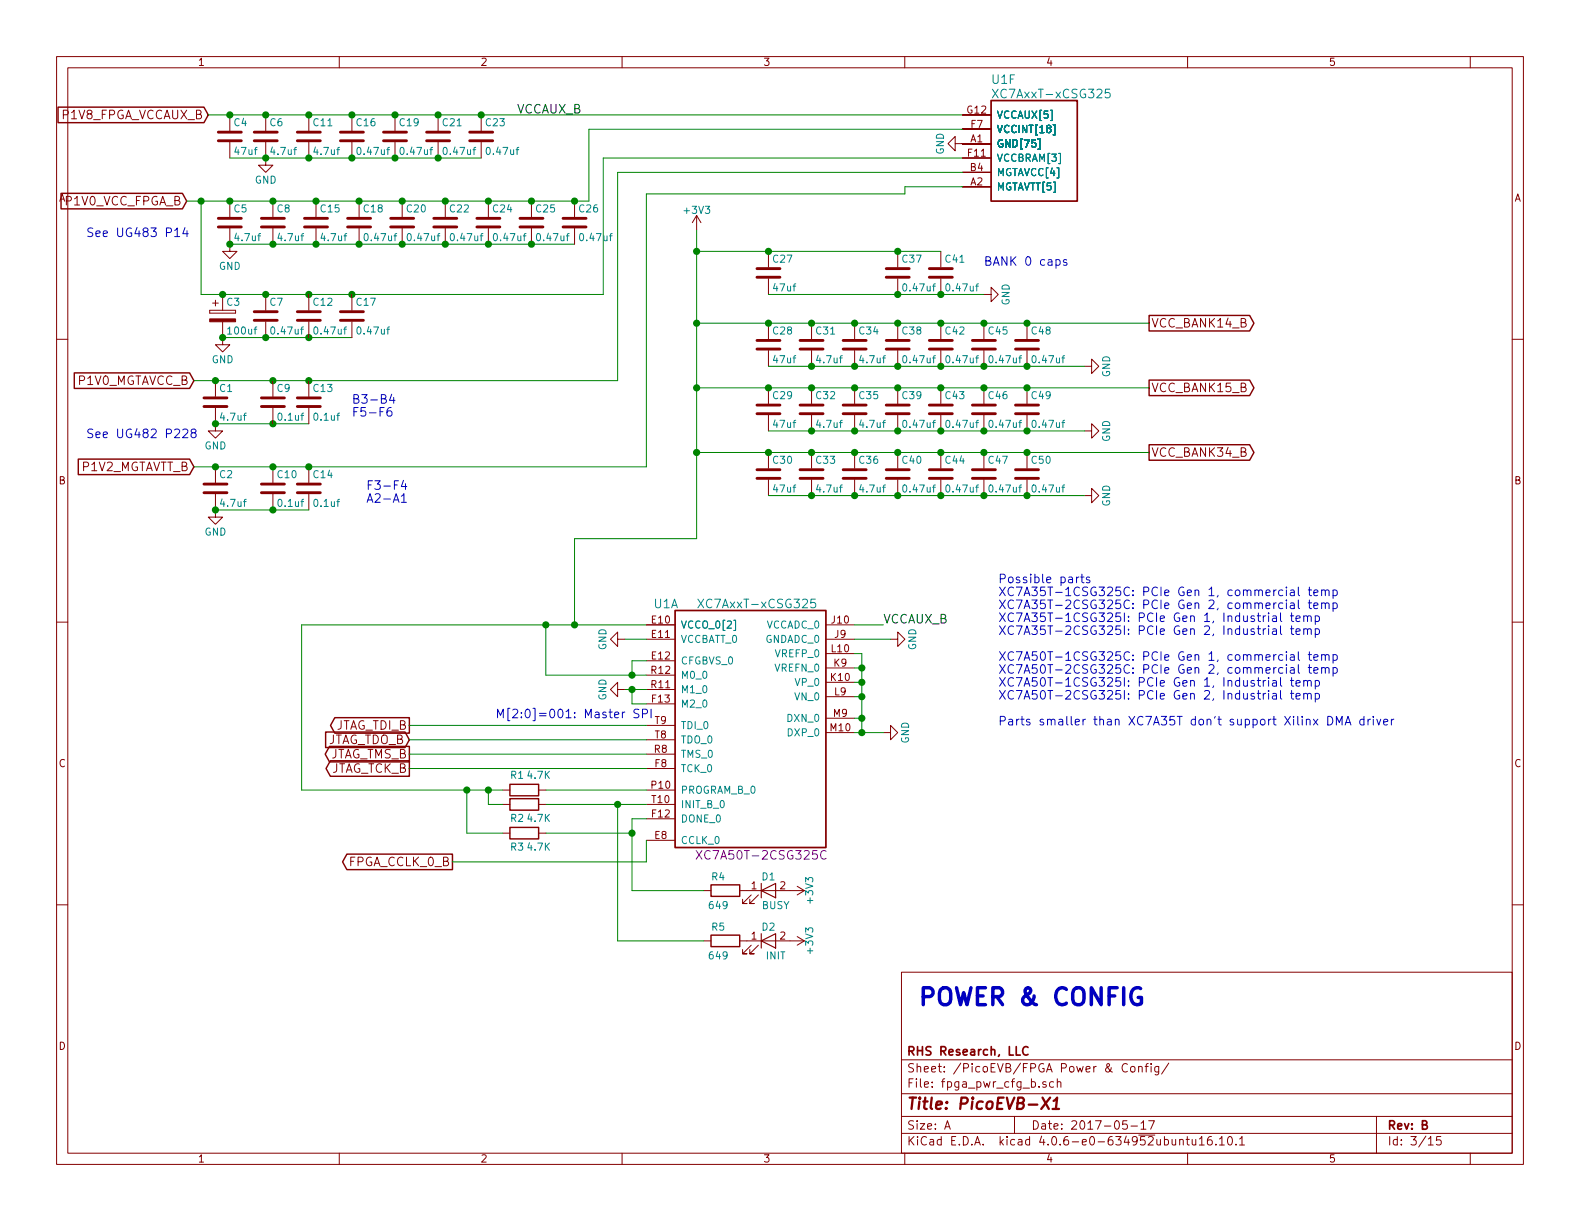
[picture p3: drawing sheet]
<svg xmlns="http://www.w3.org/2000/svg" width="279mm" height="216mm" viewBox="0 0 279 216" stroke-linecap="round" stroke-linejoin="round" font-family="sans-serif">
<g fill="none" stroke="#840000" stroke-width=".18">
<path d="M10 10h259.4v195.9h-259.4zM12 12h255.4v191.9h-255.4zM60 10v2M110 10v2M160 10v2M210 10v2M260 10v2M40.6 20.3v2.8M40.6 25.1v2.8M40.6 35.6v2.8M47 25.1v4.1h1.3l-1.3 1.3-1.3-1.3h1.3M47 20.3v2.8"/>
<path d="M48.3 35.6v2.8M54.6 20.3v2.8M54.6 25.1v2.8M55.9 35.6v2.8M62.2 20.3v2.8M62.2 25.1v2.8M63.5 35.6v2.8M69.8 20.3v2.8M69.8 25.1v2.8M71.1 35.6v2.8M77.5 20.3v2.8M77.5 25.1v2.8"/>
<path d="M78.7 35.6v2.8M85.1 20.3v2.8M85.1 25.1v2.8M86.4 35.6v2.8M94 35.6v2.8M101.6 35.6v2.8M123.2 38.1l-.8 1.3M123.2 38.1v2.5M123.2 38.1l.8 1.3M168.9 25.4v-1.3l-1.3 1.3 1.3 1.3v-1.3h6.4M170.2 33h5.1M170.2 30.5h5.1"/>
<path d="M170.2 22.9h5.1M170.2 27.9h5.1M170.2 20.3h5.1M10 60h2M37.1 54.9v.5zM37.1 55.4h4.6zM37.1 54.9h4.6zM37.6 53.6h1M38.1 53.1v1M39.4 56.9v4.1h1.2l-1.2 1.2-1.3-1.2h1.3M39.4 52.1v2.8M40.6 40.4v4.1h1.3l-1.3 1.2-1.2-1.2h1.2"/>
<path d="M41.7 54.9v.5zM47 52.1v2.8M47 56.9v2.8M48.3 40.4v2.8M54.6 52.1v2.8M54.6 56.9v2.8M55.9 40.4v2.8M62.2 52.1v2.8M62.2 56.9v2.8M63.5 40.4v2.8M71.1 40.4v2.8M78.7 40.4v2.8"/>
<path d="M86.4 40.4v2.8M94 40.4v2.8M101.6 40.4v2.8M135.9 44.5v2.7M135.9 49.3v2.8M135.9 57.2v2.7M143.5 57.2v2.7M151.1 57.2v2.7M158.7 44.5v2.7M158.7 49.3v2.8M158.7 57.2v2.7M166.4 44.5v2.7"/>
<path d="M166.4 49.3v2.8M166.4 57.2v2.7M174 52.1h1.3v-1.3l1.2 1.3-1.2 1.2v-1.2M174 57.2v2.7M181.6 57.2v2.7M267.4 60h2M38.1 72.1v4.1h1.3l-1.3 1.3-1.3-1.3h1.3M38.1 67.3v2.8M48.3 67.3v2.8M48.3 72.1v2.8M54.6 67.3v2.8M54.6 72.1v2.8"/>
<path d="M135.9 62v2.8M135.9 68.6v2.8M135.9 73.4v2.8M143.5 62v2.8M143.5 68.6v2.8M143.5 73.4v2.8M151.1 62v2.8M151.1 68.6v2.8M151.1 73.4v2.8M158.7 62v2.8M158.7 68.6v2.8M158.7 73.4v2.8"/>
<path d="M166.4 62v2.8M166.4 68.6v2.8M166.4 73.4v2.8M174 62v2.8M174 68.6v2.8M174 73.4v2.8M181.6 62v2.8M181.6 68.6v2.8M181.6 73.4v2.8M191.8 64.8h1.2v-1.3l1.3 1.3-1.3 1.2v-1.2M191.8 76.2h1.2v-1.3l1.3 1.3-1.3 1.3v-1.3M38.1 87.4v4h1.3l-1.3 1.3-1.3-1.3h1.3"/>
<path d="M38.1 82.6v2.7M48.3 82.6v2.7M48.3 87.4v2.8M54.6 82.6v2.7M54.6 87.4v2.8M135.9 80v2.8M135.9 84.8v2.8M143.5 80v2.8M143.5 84.8v2.8M151.1 80v2.8M151.1 84.8v2.8M158.7 80v2.8"/>
<path d="M158.7 84.8v2.8M166.4 80v2.8M166.4 84.8v2.8M174 80v2.8M174 84.8v2.8M181.6 80v2.8M181.6 84.8v2.8M191.8 87.6h1.2v-1.2l1.3 1.2-1.3 1.3v-1.3M10 110h2M109.2 113v-1.2l-1.3 1.2 1.3 1.3v-1.3h1.3M114.3 113h5.1M114.3 110.5h5.1"/>
<path d="M114.3 116.8h5.1M114.3 119.4h5.1M146 113h5.1M146 118.1h5.1M146 110.5h5.1M146 115.6h5.1M157.5 113h1.2v-1.2l1.3 1.2-1.3 1.3v-1.3M267.4 110h2M88.9 139.7h1.3M95.2 139.7h1.3M109.2 121.9v-1.2l-1.3 1.2 1.3 1.3v-1.3h1.3M114.3 135.9h5.1"/>
<path d="M114.3 133.4h5.1M114.3 130.8h5.1M114.3 128.3h5.1M114.3 139.7h5.1M114.3 121.9h5.1M114.3 124.5h5.1M146 123.2h5.1M146 127h5.1M146 120.7h5.1M146 129.5h5.1M156.2 129.5h1.3v-1.2l1.2 1.2-1.2 1.3v-1.3M10 160h2"/>
<path d="M88.9 142.2h1.3M88.9 147.3h1.3M95.2 142.2h1.3M95.2 147.3h1.3M114.3 148.6h5.1M114.3 142.2h5.1M114.3 144.8h5.1M124.5 157.5h1.2M130.8 157.5h11.4M132.8 158.2l-1.5 1.6h.8h-.8v-.8M134.1 158.2l-1.5 1.6h.7h-.7v-.8M141 156.7l1.2 .8"/>
<path d="M142.2 157.5l-1.2 .7M267.4 160h2M124.5 166.4h1.2M130.8 166.4h11.4M132.8 167.1l-1.5 1.6h.8h-.8v-.8M134.1 167.1l-1.5 1.6h.7h-.7v-.8M141 165.6l1.2 .8M142.2 166.4l-1.2 .7M159.4 171.9h108v32h-108zM159.4 197.4h108M159.4 193.4h108M159.4 187.4h108"/>
<path d="M167.1 199.7l.4-1.5 .5 1.5M167.2 199.2h.7M179.4 197.4v3M185 191.3a.37 .37 0 0 0-.6 .2l.1 .2 .5 .1v.2l-.2 .3-.4-.1M186.3 191.3h-.4l-.3 .2 .1 .6 .2 .2 .4-.1M187 191.4l.2-.1h.4v1M187 190.8v1.5M199.3 198.2h-.7l-.1 .7 .2-.1h.5l.2 .2-.1 .5-.2 .2-.6-.2M199.4 188.2a.7 .7 0 0 0-.9 .2 .7 .7 0 0 0 .1 1 .55 .55 0 0 0 .8 0M200 188.7l.2-.1 .4 .1 .1 .6-.1 .2-.4 .1-.2-.2zM200 199.1h1.1M201.3 188.7l.2-.1h.4l.1 1"/>
<path d="M201.3 188.6v1M201.8 198.6l.4-.4v1.5M201.8 199.7h.8M202.5 188.6h.5M203 188.1l-.3 .2v1.3M203.1 198.2h1l-.6 1.5M203.6 188.1v.1M203.6 188.6v1M204.9 188.6v1.3l-.3 .2-.3-.1M204.9 188.6h-.4l-.3 .2 .1 .6 .2 .2 .4-.1M206.7 188l-1.3 1.9M243.4 197.4v6.5"/>
<path d="M60 203.9v2M110 203.9v2M159.4 200.4h108M160 203.9v2M208.6 201.6l.2-.1h.4v1M208.6 201.5v1M209.8 201.5h.5M210 201v1.3l.3 .2M210 203.9v2M210.8 201.5l.1 .9 .4 .1 .2-.2M211.5 201.5v1M212.1 201.4l.4-.4v1.5"/>
<path d="M212.1 202.5h.9M214.2 201a.59 .59 0 0 0-.7 .6l.1 .7 .2 .2 .5-.2 .1-.5-.2-.2-.4-.1-.3 .3M215 202.3v.2M215.6 201.4l.5-.4v1.5M215.6 202.5h.9M217.2 201.1l.2-.1a.81 .81 0 0 1 .6 .6 .81 .81 0 0 1-.3 .8l-.1 .1a.79 .79 0 0 1-.4-1.4zM218.6 202.3v.2M219.2 201.4l.4-.4v1.5M219.2 202.5h.9M252.6 201.4l.4-.4v1.5M252.6 202.5h.8M254.8 201h-.7l-.1 .7 .2-.2 .5 .1 .2 .2-.1 .5-.2 .2-.6-.2"/>
<path d="M260 203.9v2"/>
</g>
<path d="M184.4 194.1l1.1 2M185.7 194.1l-1.6 2M186.1 196.1h1.2M186.3 194.7l.6-.6-.2 2" fill="none" stroke="#840000" stroke-width=".41"/>
<path d="M175.3 17.8h15.2v17.8h-15.2zM119.4 108h26.6v41.9h-26.6zM181.8 185.2a.7 .7 0 0 0-.9 .2 .7 .7 0 0 0 .1 1 .55 .55 0 0 0 .8 0" fill="none" stroke="#840000" stroke-width=".3"/>
<path d="M175.5 15.8l1 1.5M176.5 15.8l-1 1.5M196.2 15.8h-.7l-.1 .7 .3-.1h.5l.1 .2v.4l-.3 .3h-.3l-.3-.2M183.6 24.6h.3v1.8h-.3M186.3 22h.3v1.9h-.3M123.4 105.9l1 1.6M124.4 105.9l-1 1.6M129.8 109.7h.3v1.8h-.3M144.2 105.9h-.8v.8l.2-.2 .5 .1 .1 .2v.4l-.3 .3h-.3l-.2-.2" fill="none" stroke="#008484" stroke-width=".18"/>
<g fill="none" stroke="#840000" stroke-width=".25">
<path d="M10.3 18.9h25.8l.7 1.4-.7 1.4h-25.8zM10.8 34.2h21.5l.7 1.4-.7 1.3h-21.5zM203.2 55.8h17.8l.7 1.4-.7 1.3h-17.8zM13.1 65.9h20.4l.8 1.4-.8 1.4h-20.4zM203.2 78.6h17.8l.7 1.4-.7 1.4h-17.8zM203.2 67.2h17.8l.7 1.4-.7 1.4h-17.8zM13.8 81.2h19.7l.8 1.4-.8 1.3h-19.7zM57.6 129.4h14l.8 1.4-.8 1.4h-14zM58.3 132h14.1v2.7h-14.1l-.8-1.3zM58.4 134.5h14v2.8h-14l-.7-1.4zM59.2 126.9h13.2v2.7h-13.2l-.8-1.3zM90.2 138.7h5v2h-5z"/>
<path d="M61.3 151h18.7v2.8h-18.7l-.7-1.4zM90.2 141.2h5v2.1h-5zM90.2 146.3h5v2h-5zM125.7 156.5h5.1v2h-5.1zM125.7 165.4h5.1v2h-5.1z"/>
</g>
<g fill="none" stroke="#840000" stroke-width=".51">
<path d="M38.6 24.9h4.1M38.6 23.4h4.1M38.6 38.6h4.1M45 24.9h4M45 23.4h4M46.2 38.6h4.1M52.6 24.9h4M52.6 23.4h4M53.8 38.6h4.1M60.2 24.9h4.1M60.2 23.4h4.1M61.5 38.6h4"/>
<path d="M67.8 24.9h4.1M67.8 23.4h4.1M69.1 38.6h4.1M75.4 24.9h4.1M75.4 23.4h4.1M76.7 38.6h4.1M83.1 24.9h4M83.1 23.4h4M84.3 38.6h4.1M91.9 38.6h4.1M99.6 38.6h4M38.6 40.1h4.1"/>
<path d="M45 56.6h4M45 55.1h4M46.2 40.1h4.1M52.6 56.6h4M52.6 55.1h4M53.8 40.1h4.1M60.2 56.6h4.1M60.2 55.1h4.1M61.5 40.1h4M69.1 40.1h4.1M76.7 40.1h4.1M84.3 40.1h4.1"/>
<path d="M91.9 40.1h4.1M99.6 40.1h4M133.9 49h4M133.9 47.5h4M156.7 49h4.1M156.7 47.5h4.1M164.3 49h4.1M164.3 47.5h4.1M36.1 71.9h4M36.1 70.4h4M46.2 71.9h4.1M46.2 70.4h4.1"/>
<path d="M52.6 71.9h4M52.6 70.4h4M133.9 61.7h4M133.9 60.2h4M133.9 73.2h4M133.9 71.6h4M141.5 61.7h4M141.5 60.2h4M141.5 73.2h4M141.5 71.6h4M149.1 61.7h4.1M149.1 60.2h4.1"/>
<path d="M149.1 73.2h4.1M149.1 71.6h4.1M156.7 61.7h4.1M156.7 60.2h4.1M156.7 73.2h4.1M156.7 71.6h4.1M164.3 61.7h4.1M164.3 60.2h4.1M164.3 73.2h4.1M164.3 71.6h4.1M172 61.7h4M172 60.2h4"/>
<path d="M172 73.2h4M172 71.6h4M179.6 61.7h4M179.6 60.2h4M179.6 73.2h4M179.6 71.6h4M36.1 87.1h4M36.1 85.6h4M46.2 87.1h4.1M46.2 85.6h4.1M52.6 87.1h4M52.6 85.6h4"/>
<path d="M133.9 84.6h4M133.9 83.1h4M141.5 84.6h4M141.5 83.1h4M149.1 84.6h4.1M149.1 83.1h4.1M156.7 84.6h4.1M156.7 83.1h4.1M164.3 84.6h4.1M164.3 83.1h4.1M172 84.6h4M172 83.1h4"/>
<path d="M179.6 84.6h4M179.6 83.1h4"/>
</g>
<g fill="none" stroke="#0000c2" stroke-width=".18">
<path d="M30.9 41.8h.9M32.7 40.2l-.4 1.1h1M33.1 40.8v1M186.7 46a.48 .48 0 0 1 .7 .1v.7a.48 .48 0 0 1-.7 0M188.6 46l-.3-.1-.3 .2 .1 .2 .5 .2v.3h-.6M32.3 76l.3-.1h.3l.2 .1 .1 .3-.1 .2-.8 .9h.9M34.1 76.5l-.3-.3 .1-.2a.48 .48 0 0 1 .7 0l.1 .2-.2 .3-.6 .2v.5a.48 .48 0 0 0 .8-.1v-.3l-.3-.3M69.2 72.1a.62 .62 0 0 0-.8 .6l.1 .7a.48 .48 0 0 0 .8-.1l-.1-.5a.48 .48 0 0 0-.8 .1M69.3 69.7l-.4 1.1h.9M69.6 70.3v1M71 87.7l.4-.4v1.5M71 88.8h.9"/>
<path d="M71.3 84.9l-.3 1.1h.9M71.7 85.5v1M190.8 102l-.3 .1-.1 .2M191.1 102h.6M191.3 101.5v1.3l.4 .2M192.7 102.1l-.4-.1-.2 .3 .1 .2 .5 .1v.4h-.6M224.3 110.7v.1M225.1 109h.6v.9M225.1 111.3h.6v.9M225.7 109.2l-.5 .1a.3 .3 0 0 0-.2 .3 .3 .3 0 0 0 .2 .3l.5-.1M225.7 111.5l-.5 .1a.3 .3 0 0 0-.2 .3 .3 .3 0 0 0 .2 .3l.5-.1M226.4 108.4v1.3l.3 .2"/>
<path d="M226.4 110.7v1.3l.3 .2M226.4 119.8v1.3l.3 .2M227.5 103.8v.2M227.5 106.1v.1M227.5 115.2v.2M227.5 117.5v.2M228.2 108.9h.6M228.2 111.2h.6M228.2 104.4h.6l.1 .9M228.2 106.7h.6l.1 .9M228.2 115.8h.6l.1 1M228.2 118.1h.6l.1 .9"/>
<path d="M228.4 108.4v1.3l.4 .2M228.4 110.7v1.3l.4 .2M228.4 119.8v1.3l.4 .2M228.9 104.7h-.5a.3 .3 0 0 0-.3 .3 .3 .3 0 0 0 .3 .3h.5M228.9 107h-.5a.3 .3 0 0 0-.3 .3 .3 .3 0 0 0 .3 .3l.5-.1M228.9 116.1l-.5 .1a.3 .3 0 0 0-.3 .3 .3 .3 0 0 0 .3 .3l.5-.1M228.9 118.4l-.5 .1a.3 .3 0 0 0-.3 .3 .3 .3 0 0 0 .3 .2h.5M229.2 109.4l.7-.2-.1-.2-.4-.1-.2 .2 .1 .7h.5M229.2 111.7l.7-.2-.1-.2-.4-.1-.2 .2 .1 .7h.5M229.6 103.8v1.3l.2 .2M229.6 106.1v1.3l.2 .2M229.6 115.2v1.4l.2 .2"/>
<path d="M229.6 117.5v1.3l.2 .2M230.6 109a.36 .36 0 0 1 .6 .1v.8M230.6 111.3a.36 .36 0 0 1 .6 .1v.8M230.6 108.9v1M230.6 111.2v1M231.2 109.1a.35 .35 0 0 1 .3-.2 .35 .35 0 0 1 .4 .2v.8M231.2 111.4a.35 .35 0 0 1 .3-.2 .35 .35 0 0 1 .4 .2v.8M231.3 104.3h.6M231.3 106.6h.6M231.3 115.7h.6M231.3 118h.6M231.5 103.8v1.3l.4 .2"/>
<path d="M231.5 106.1v1.3l.4 .2M231.5 115.2v1.4l.4 .2M231.5 117.5v1.3l.4 .2M232.3 104.8l.8-.1-.1-.3-.4-.1-.3 .2 .1 .8h.6M232.3 107.1l.8-.1-.1-.3-.4-.1-.3 .2 .1 .7h.6M232.3 116.3l.8-.2-.1-.3-.4-.1-.3 .3 .1 .7h.6M232.3 118.5l.8-.1-.1-.3-.4-.1-.3 .3 .1 .7h.6M232.6 109a.48 .48 0 0 1 .6 0v.8a.48 .48 0 0 1-.6 0M232.6 111.3a.48 .48 0 0 1 .6 0v.7a.48 .48 0 0 1-.6 .1M232.6 108.9v1.5M232.6 111.2v1.5M233.7 104.5l.1-.1a.36 .36 0 0 1 .6 .1v.8"/>
<path d="M233.7 106.8l.1-.1a.36 .36 0 0 1 .6 .1v.8M233.7 115.9l.1-.1a.36 .36 0 0 1 .6 .2v.8M233.7 118.2l.1-.1a.36 .36 0 0 1 .6 .2v.7M233.7 104.3v1M233.7 106.6v1M233.7 115.7v1.1M233.7 118v1M234.4 104.5a.35 .35 0 0 1 .3-.2 .35 .35 0 0 1 .3 .2v.8M234.4 106.8a.35 .35 0 0 1 .3-.2 .35 .35 0 0 1 .3 .2v.8M234.4 116a.35 .35 0 0 1 .3-.3 .35 .35 0 0 1 .3 .3v.8M234.4 118.3a.35 .35 0 0 1 .3-.3 .35 .35 0 0 1 .3 .3v.7M235.7 104.4a.48 .48 0 0 1 .7 .1v.7a.48 .48 0 0 1-.7 .1"/>
<path d="M235.7 106.7a.48 .48 0 0 1 .7 .1v.7a.48 .48 0 0 1-.7 0M235.7 115.8a.48 .48 0 0 1 .7 .1v.7a.48 .48 0 0 1-.7 .1M235.7 118.1a.48 .48 0 0 1 .7 .1v.7a.48 .48 0 0 1-.7 .1M235.7 104.3v1.5M235.7 106.6v1.5M235.7 115.7v1.6M235.7 118v1.6M113 125.5a.62 .62 0 0 0-.8 .1v.4l.7 .3v.5a.62 .62 0 0 1-.8 0M113.6 126.2l.8-.1 .1-.2-.1-.3-.2-.2h-.6v1.5M115.1 125.4v1.5M224.3 122.1v.2M225.1 120.4h.6v.9"/>
<path d="M225.1 122.7h.6v.9M225.7 120.7l-.5 .1a.3 .3 0 0 0-.2 .2 .3 .3 0 0 0 .2 .3h.5M225.7 123h-.5a.3 .3 0 0 0-.2 .3 .3 .3 0 0 0 .2 .3l.5-.1M226.4 122.1v1.3l.3 .2M228.2 120.3h.6M228.2 122.6h.6M228.4 122.1v1.3l.4 .2M229.2 120.8l.7-.1-.1-.3-.4-.1-.2 .2 .1 .8h.5M229.2 123.1l.7-.1-.1-.3-.4-.1-.2 .2 .1 .7h.5M230.6 120.5v-.1a.36 .36 0 0 1 .6 .1v.8M230.6 122.8v-.1a.36 .36 0 0 1 .6 .1v.8M230.6 120.3v1"/>
<path d="M230.6 122.6v1M231.2 120.5a.35 .35 0 0 1 .3-.2 .35 .35 0 0 1 .4 .2v.8M231.2 122.8a.35 .35 0 0 1 .3-.2 .35 .35 0 0 1 .4 .2v.8M232.6 120.4a.48 .48 0 0 1 .6 .1v.7a.48 .48 0 0 1-.6 .1M232.6 122.7a.48 .48 0 0 1 .6 .1v.7a.48 .48 0 0 1-.6 0M232.6 120.3v1.5M232.6 122.6v1.5M234.8 126.7a.77 .77 0 0 1 .9 .7 .77 .77 0 0 1-.9 .8zM236.3 128.2v-1.5l.5 1.1 .5-1.1v1.5M237.9 128.2l.5-1.5 .5 1.5M238 127.8h.7M241.2 127.3a.48 .48 0 0 0-.7 0v.7a.48 .48 0 0 0 .7 .1"/>
<path d="M241.2 126.7v1.5M241.9 127.2v1M242.3 127.2l-.2 .1-.2 .2M242.8 126.7v.1M242.8 127.2v1M243.5 127.2l.3 1 .4-1M244.7 127.7l.7-.2-.1-.2-.4-.1-.2 .2 .1 .7h.5M246 127.2v1M246.5 127.2l-.3 .1-.2 .2"/>
</g>
<path d="M123.1 150.4l1 1.5M124.1 150.4l-1 1.5M146.1 150.5a.62 .62 0 0 0-.8 0 .62 .62 0 0 0-.2 .8 .58 .58 0 0 0 .3 .5 .58 .58 0 0 0 .7 0" fill="none" stroke="#840084" stroke-width=".18"/>
<path d="M134.6 157.5l2.6-1.3v2.6zM134.6 156.2v2.6M134.6 166.4l2.6-1.3v2.5zM134.6 165.1v2.5" fill="none" stroke="#840000" stroke-width=".2"/>
<path d="M37.1 56.4h4.6v.5h-4.6z" fill="#840000" stroke="#840000" stroke-width=".18"/>
<g fill="none" stroke="#008400" stroke-width=".18">
<path d="M36.8 20.3h133.4M40.6 27.9h44.5M170.2 22.9h-66.1v12.7h-71.1M170.2 27.9h-63.5v24.2h-71.1v-16.5M170.2 30.5h-61v36.8h-74.9M170.2 33h-10.2v1.3h-45.7v48.3h-80M39.4 59.7h22.8M40.6 43.2h61M123.2 57.2h80M123.2 40.6v54.7h-21.6v15.2M123.2 44.5h43.2M135.9 52.1h38.1"/>
<path d="M38.1 74.9h16.5M123.2 68.6h80M135.9 64.8h55.9M135.9 76.2h55.9M38.1 90.2h16.5M123.2 80h80M135.9 87.6h55.9M96.5 110.5v8.9h17.8M110.5 113h3.8M114.3 110.5h-61v29.2h35.6M114.3 116.8h-2.5v2.6M151.1 110.5h5.1"/>
<path d="M151.1 115.6h1.3v13.9M151.1 118.1h1.3M151.1 113h6.4M72.4 128.3h41.9M72.4 130.8h41.9M72.4 133.4h41.9M72.4 135.9h41.9M82.5 139.7v7.6h6.4M86.4 139.7v2.5h2.5M96.5 139.7h17.8M110.5 121.9h3.8M111.8 121.9v2.6h2.5"/>
<path d="M151.1 129.5h5.1M151.1 127h1.3M151.1 123.2h1.3M151.1 120.7h1.3M96.5 142.2h17.8M96.5 147.3h15.3M109.2 142.2v24.2h15.3M114.3 144.8h-2.5v12.7h12.7M114.3 148.6v3.8h-34.3"/>
</g>
<g fill="#008400" stroke="#008400" stroke-width=".25">
<circle cx="48.3" cy="82.6" r=".51"/>
<circle cx="48.3" cy="43.2" r=".51"/>
<circle cx="55.9" cy="43.2" r=".51"/>
<circle cx="63.5" cy="43.2" r=".51"/>
<circle cx="71.1" cy="43.2" r=".51"/>
<circle cx="78.7" cy="43.2" r=".51"/>
<circle cx="86.4" cy="43.2" r=".51"/>
<circle cx="86.4" cy="35.6" r=".51"/>
<circle cx="78.7" cy="35.6" r=".51"/>
<circle cx="71.1" cy="35.6" r=".51"/>
<circle cx="63.5" cy="35.6" r=".51"/>
<circle cx="55.9" cy="35.6" r=".51"/>
<circle cx="48.3" cy="35.6" r=".51"/>
<circle cx="40.6" cy="35.6" r=".51"/>
<circle cx="54.6" cy="20.3" r=".51"/>
<circle cx="54.6" cy="27.9" r=".51"/>
<circle cx="62.2" cy="27.9" r=".51"/>
<circle cx="47" cy="27.9" r=".51"/>
<circle cx="135.9" cy="44.5" r=".51"/>
<circle cx="96.5" cy="110.5" r=".51"/>
<circle cx="111.8" cy="121.9" r=".51"/>
<circle cx="152.4" cy="129.5" r=".51"/>
<circle cx="86.4" cy="139.7" r=".51"/>
<circle cx="82.6" cy="139.7" r=".51"/>
<circle cx="111.8" cy="147.3" r=".51"/>
<circle cx="109.2" cy="142.2" r=".51"/>
<circle cx="35.6" cy="35.6" r=".51"/>
<circle cx="47" cy="52.1" r=".51"/>
<circle cx="39.4" cy="52.1" r=".51"/>
<circle cx="47" cy="20.3" r=".51"/>
<circle cx="47" cy="59.7" r=".51"/>
<circle cx="38.1" cy="82.6" r=".51"/>
<circle cx="152.4" cy="127" r=".51"/>
<circle cx="152.4" cy="123.2" r=".51"/>
<circle cx="152.4" cy="120.7" r=".51"/>
<circle cx="152.4" cy="118.1" r=".51"/>
<circle cx="135.9" cy="57.2" r=".51"/>
<circle cx="143.5" cy="64.8" r=".51"/>
<circle cx="158.8" cy="64.8" r=".51"/>
<circle cx="143.5" cy="57.2" r=".51"/>
<circle cx="158.8" cy="57.2" r=".51"/>
<circle cx="181.6" cy="64.8" r=".51"/>
<circle cx="181.6" cy="57.2" r=".51"/>
<circle cx="174" cy="57.2" r=".51"/>
<circle cx="174" cy="64.8" r=".51"/>
<circle cx="166.4" cy="64.8" r=".51"/>
<circle cx="166.4" cy="57.2" r=".51"/>
<circle cx="151.1" cy="57.2" r=".51"/>
<circle cx="151.1" cy="64.8" r=".51"/>
<circle cx="158.8" cy="76.2" r=".51"/>
<circle cx="158.8" cy="68.6" r=".51"/>
<circle cx="181.6" cy="76.2" r=".51"/>
<circle cx="181.6" cy="68.6" r=".51"/>
<circle cx="174" cy="68.6" r=".51"/>
<circle cx="174" cy="76.2" r=".51"/>
<circle cx="166.4" cy="76.2" r=".51"/>
<circle cx="166.4" cy="68.6" r=".51"/>
<circle cx="158.8" cy="52.1" r=".51"/>
<circle cx="158.8" cy="44.5" r=".51"/>
<circle cx="158.8" cy="87.6" r=".51"/>
<circle cx="158.8" cy="80" r=".51"/>
<circle cx="181.6" cy="87.6" r=".51"/>
<circle cx="181.6" cy="80" r=".51"/>
<circle cx="174" cy="80" r=".51"/>
<circle cx="174" cy="87.6" r=".51"/>
<circle cx="166.4" cy="87.6" r=".51"/>
<circle cx="166.4" cy="80" r=".51"/>
<circle cx="151.1" cy="68.6" r=".51"/>
<circle cx="143.5" cy="68.6" r=".51"/>
<circle cx="135.9" cy="68.6" r=".51"/>
<circle cx="143.5" cy="76.2" r=".51"/>
<circle cx="151.1" cy="76.2" r=".51"/>
<circle cx="151.1" cy="80" r=".51"/>
<circle cx="151.1" cy="87.6" r=".51"/>
<circle cx="143.5" cy="80" r=".51"/>
<circle cx="143.5" cy="87.6" r=".51"/>
<circle cx="135.9" cy="80" r=".51"/>
<circle cx="111.8" cy="119.4" r=".51"/>
<circle cx="39.4" cy="59.7" r=".51"/>
<circle cx="38.1" cy="90.2" r=".51"/>
<circle cx="48.3" cy="90.2" r=".51"/>
<circle cx="38.1" cy="67.3" r=".51"/>
<circle cx="38.1" cy="74.9" r=".51"/>
<circle cx="54.6" cy="82.6" r=".51"/>
<circle cx="62.2" cy="20.3" r=".51"/>
<circle cx="69.9" cy="20.3" r=".51"/>
<circle cx="69.9" cy="27.9" r=".51"/>
<circle cx="54.6" cy="59.7" r=".51"/>
<circle cx="54.6" cy="52.1" r=".51"/>
<circle cx="40.6" cy="20.3" r=".51"/>
<circle cx="40.6" cy="43.2" r=".51"/>
<circle cx="77.5" cy="20.3" r=".51"/>
<circle cx="94" cy="35.6" r=".51"/>
<circle cx="62.2" cy="52.1" r=".51"/>
<circle cx="48.3" cy="67.3" r=".51"/>
<circle cx="54.6" cy="67.3" r=".51"/>
<circle cx="48.3" cy="74.9" r=".51"/>
<circle cx="94" cy="43.2" r=".51"/>
<circle cx="101.6" cy="35.6" r=".51"/>
<circle cx="166.4" cy="52.1" r=".51"/>
<circle cx="123.2" cy="68.6" r=".51"/>
<circle cx="123.2" cy="44.5" r=".51"/>
<circle cx="123.2" cy="57.2" r=".51"/>
<circle cx="77.5" cy="27.9" r=".51"/>
<circle cx="85.1" cy="20.3" r=".51"/>
<circle cx="101.6" cy="110.5" r=".51"/>
<circle cx="123.2" cy="80" r=".51"/>
</g>
<path d="M201.7 174.8a1.16 1.16 0 0 0-1.7 1.1 1.28 1.28 0 0 0 .3 1.4 1.28 1.28 0 0 0 1.4 .2l.2-.1v-1h-.6" fill="none" stroke="#0000c2" stroke-width=".61"/>
<text font-size="4.2" fill="#0000c2" x="162.6" y="177.8">POWER &amp; CONFIG</text>
<text font-size="2.8" fill="#840000" x="160.4" y="196.2">Title: PicoEVB-X1</text>
<g font-size="2.1" fill="#008484">
<text x="175.4" y="14.8">U1F</text>
<text x="176.3" y="17.4">XC7AxxT-xCSG325</text>
<text x="115.6" y="107.5">U1A</text>
<text x="124.2" y="107.5">XC7AxxT-xCSG325</text>
</g>
<g font-size="2.1" fill="#840000">
<text x="10.8" y="21.1">P1V8_FPGA_VCCAUX_B</text>
<text x="11.5" y="36.3">P1V0_VCC_FPGA_B</text>
<text x="203.6" y="57.9">VCC_BANK14_B</text>
<text x="13.6" y="68.1">P1V0_MGTAVCC_B</text>
<text x="203.6" y="69.3">VCC_BANK15_B</text>
<text x="14" y="83.3">P1V2_MGTAVTT_B</text>
<text x="203.6" y="80.8">VCC_BANK34_B</text>
<text x="57.4" y="131.6">JTAG_TDO_B</text>
<text x="59" y="129">JTAG_TDI_B</text>
<text x="57.9" y="134.1">JTAG_TMS_B</text>
<text x="58.1" y="136.7">JTAG_TCK_B</text>
<text x="61.6" y="153.2">FPGA_CCLK_0_B</text>
<text x="160.4" y="189.6">Sheet: /PicoEVB/FPGA Power &amp; Config/</text>
<text x="160.4" y="186.6">RHS Research, LLC</text>
<text x="160.4" y="192.3">File: fpga_pwr_cfg_b.sch</text>
<text x="160.4" y="202.5">KiCad E.D.A. kicad 4.0.6-e0-634952ubuntu16.10.1</text>
<text x="160.4" y="199.7">Size: A</text>
<text x="182.4" y="199.7">Date: 2017-05-17</text>
<text x="245.4" y="199.7">Rev: B</text>
<text x="245.4" y="202.5">Id: 3/15</text>
</g>
<g font-size="2.1">
<text x="91.4" y="20.1">VCCAUX_B</text>
<text x="156.2" y="110.2">VCCAUX_B</text>
</g>
<g font-size="2.1" fill="#0000c2">
<text x="15.2" y="41.9">See UG483 P14</text>
<text x="174" y="47">BANK 0 caps</text>
<text x="62.2" y="71.4">B3-B4</text>
<text x="15.2" y="77.5">See UG482 P228</text>
<text x="62.2" y="73.7">F5-F6</text>
<text x="64.8" y="86.6">F3-F4</text>
<text x="64.8" y="88.9">A2-A1</text>
<text x="176.5" y="103.1">Possible parts</text>
<text x="176.5" y="105.4">XC7A35T-1CSG325C: PCIe Gen 1, commercial temp</text>
<text x="176.5" y="107.7">XC7A35T-2CSG325C: PCIe Gen 2, commercial temp</text>
<text x="176.5" y="110">XC7A35T-1CSG325I: PCIe Gen 1, Industrial temp</text>
<text x="176.5" y="112.3">XC7A35T-2CSG325I: PCIe Gen 2, Industrial temp</text>
<text x="176.5" y="116.8">XC7A50T-1CSG325C: PCIe Gen 1, commercial temp</text>
<text x="176.5" y="119.1">XC7A50T-2CSG325C: PCIe Gen 2, commercial temp</text>
<text x="176.5" y="121.4">XC7A50T-1CSG325I: PCIe Gen 1, Industrial temp</text>
<text x="176.5" y="123.7">XC7A50T-2CSG325I: PCIe Gen 2, Industrial temp</text>
<text x="87.6" y="127">M[2:0]=001: Master SPI</text>
<text x="176.5" y="128.3">Parts smaller than XC7A35T don't support Xilinx DMA driver</text>
</g>
<text font-size="2.1" fill="#840084" x="124.2" y="152">XC7A50T-2CSG325C</text>
<g font-size="1.8" fill="#840000">
<text x="35" y="11.6">1</text>
<text x="85" y="11.6">2</text>
<text x="135" y="11.6">3</text>
<text x="185" y="11.6">4</text>
<text x="235" y="11.6">5</text>
<text x="171" y="20.1">G12</text>
<text x="171.7" y="22.6">F7</text>
<text x="171.2" y="27.7">F11</text>
<text x="171.6" y="25.1">A1</text>
<text x="10.4" y="35.6">A</text>
<text x="171.6" y="32.8">A2</text>
<text x="171.6" y="30.2">B4</text>
<text x="267.8" y="35.6">A</text>
<text x="10.4" y="85.6">B</text>
<text x="267.8" y="85.6">B</text>
<text x="115.3" y="110.2">E10</text>
<text x="115.3" y="112.8">E11</text>
<text x="147.1" y="110.2">J10</text>
<text x="147.6" y="112.8">J9</text>
<text x="115.2" y="119.1">R12</text>
<text x="115.3" y="116.6">E12</text>
<text x="147.1" y="115.3">L10</text>
<text x="147.5" y="117.9">K9</text>
<text x="115.2" y="121.7">R11</text>
<text x="115.3" y="124.2">F13</text>
<text x="147" y="120.4">K10</text>
<text x="147.6" y="122.9">L9</text>
<text x="115.8" y="130.6">T8</text>
<text x="115.8" y="128">T9</text>
<text x="146.9" y="129.3">M10</text>
<text x="147.4" y="126.7">M9</text>
<text x="10.4" y="135.6">C</text>
<text x="115.7" y="133.1">R8</text>
<text x="115.8" y="135.6">F8</text>
<text x="267.8" y="135.6">C</text>
<text x="115.3" y="139.4">P10</text>
<text x="115.3" y="142">T10</text>
<text x="115.3" y="144.5">F12</text>
<text x="115.8" y="148.3">E8</text>
<text x="132.9" y="157.2">1</text>
<text x="137.9" y="157.2">2</text>
<text x="132.9" y="166.1">1</text>
<text x="137.9" y="166.1">2</text>
<text x="10.4" y="185.6">D</text>
<text x="267.8" y="185.6">D</text>
<text x="35" y="205.5">1</text>
<text x="85" y="205.5">2</text>
<text x="135" y="205.5">3</text>
<text x="185" y="205.5">4</text>
<text x="235" y="205.5">5</text>
</g>
<g font-size="1.8" fill="#008484">
<text x="41.4" y="22.3">C4</text>
<text x="47.8" y="22.3">C6</text>
<text x="55.5" y="22.3">C11</text>
<text x="63.1" y="22.3">C16</text>
<text x="70.7" y="22.3">C19</text>
<text x="78.3" y="22.3">C21</text>
<text x="86" y="22.3">C23</text>
<text x="176.3" y="23.5">VCCINT[18]</text>
<text x="176.3" y="21">VCCAUX[5]</text>
<text x="41.6" y="27.4">47uf</text>
<text x="48" y="27.4">4.7uf</text>
<text x="55.7" y="27.4">4.7uf</text>
<text x="63.4" y="27.4">0.47uf</text>
<text x="71" y="27.4">0.47uf</text>
<text x="78.6" y="27.4">0.47uf</text>
<text x="86.3" y="27.4">0.47uf</text>
<text x="166.9" y="27.4" transform="rotate(-90 166.9 27.4)">GND</text>
<text x="176.3" y="26">GND[75]</text>
<text x="176.3" y="28.6">VCCBRAM[3]</text>
<text x="45" y="32.5">GND</text>
<text x="176.3" y="33.7">MGTAVTT[5]</text>
<text x="176.3" y="31.1">MGTAVCC[4]</text>
<text x="41.4" y="37.5">C5</text>
<text x="49" y="37.5">C8</text>
<text x="56.7" y="37.5">C15</text>
<text x="64.4" y="37.5">C18</text>
<text x="72" y="37.5">C20</text>
<text x="79.6" y="37.5">C22</text>
<text x="87.2" y="37.5">C24</text>
<text x="94.8" y="37.5">C25</text>
<text x="102.5" y="37.5">C26</text>
<text x="121.1" y="37.8">+3V3</text>
<text x="38.7" y="47.7">GND</text>
<text x="41.7" y="42.6">4.7uf</text>
<text x="49.3" y="42.6">4.7uf</text>
<text x="56.9" y="42.6">4.7uf</text>
<text x="64.7" y="42.6">0.47uf</text>
<text x="72.3" y="42.6">0.47uf</text>
<text x="79.9" y="42.6">0.47uf</text>
<text x="87.5" y="42.6">0.47uf</text>
<text x="95.1" y="42.6">0.47uf</text>
<text x="102.8" y="42.6">0.47uf</text>
<text x="136.8" y="46.4">C27</text>
<text x="159.6" y="46.4">C37</text>
<text x="167.2" y="46.4">C41</text>
<text x="136.9" y="51.5">47uf</text>
<text x="159.9" y="51.5">0.47uf</text>
<text x="167.5" y="51.5">0.47uf</text>
<text x="40.1" y="54.1">C3</text>
<text x="40.5" y="59.1">100uf</text>
<text x="47.8" y="54.1">C7</text>
<text x="48.2" y="59.1">0.47uf</text>
<text x="55.5" y="54.1">C12</text>
<text x="55.8" y="59.1">0.47uf</text>
<text x="63.1" y="54.1">C17</text>
<text x="63.4" y="59.1">0.47uf</text>
<text x="136.8" y="59.1">C28</text>
<text x="144.4" y="59.1">C31</text>
<text x="152" y="59.1">C34</text>
<text x="159.6" y="59.1">C38</text>
<text x="167.2" y="59.1">C42</text>
<text x="174.9" y="59.1">C45</text>
<text x="178.5" y="54" transform="rotate(-90 178.5 54)">GND</text>
<text x="182.5" y="59.1">C48</text>
<text x="37.4" y="64.2">GND</text>
<text x="136.9" y="64.2">47uf</text>
<text x="144.6" y="64.2">4.7uf</text>
<text x="152.2" y="64.2">4.7uf</text>
<text x="159.9" y="64.2">0.47uf</text>
<text x="167.5" y="64.2">0.47uf</text>
<text x="175.2" y="64.2">0.47uf</text>
<text x="182.8" y="64.2">0.47uf</text>
<text x="38.9" y="69.3">C1</text>
<text x="49" y="69.3">C9</text>
<text x="55.5" y="69.3">C13</text>
<text x="136.8" y="70.6">C29</text>
<text x="144.4" y="70.6">C32</text>
<text x="152" y="70.6">C35</text>
<text x="159.6" y="70.6">C39</text>
<text x="167.2" y="70.6">C43</text>
<text x="174.9" y="70.6">C46</text>
<text x="182.5" y="70.6">C49</text>
<text x="196.3" y="66.7" transform="rotate(-90 196.3 66.7)">GND</text>
<text x="39.1" y="74.4">4.7uf</text>
<text x="49.3" y="74.4">0.1uf</text>
<text x="55.7" y="74.4">0.1uf</text>
<text x="136.9" y="75.6">47uf</text>
<text x="144.6" y="75.6">4.7uf</text>
<text x="152.2" y="75.6">4.7uf</text>
<text x="159.9" y="75.6">0.47uf</text>
<text x="167.5" y="75.6">0.47uf</text>
<text x="175.2" y="75.6">0.47uf</text>
<text x="182.8" y="75.6">0.47uf</text>
<text x="36.1" y="79.5">GND</text>
<text x="136.8" y="82">C30</text>
<text x="144.4" y="82">C33</text>
<text x="152" y="82">C36</text>
<text x="159.6" y="82">C40</text>
<text x="167.2" y="82">C44</text>
<text x="174.9" y="82">C47</text>
<text x="182.5" y="82">C50</text>
<text x="196.3" y="78.2" transform="rotate(-90 196.3 78.2)">GND</text>
<text x="38.9" y="84.5">C2</text>
<text x="39.1" y="89.6">4.7uf</text>
<text x="49.1" y="84.5">C10</text>
<text x="49.3" y="89.6">0.1uf</text>
<text x="55.5" y="84.5">C14</text>
<text x="55.7" y="89.6">0.1uf</text>
<text x="136.9" y="87.1">47uf</text>
<text x="144.6" y="87.1">4.7uf</text>
<text x="152.2" y="87.1">4.7uf</text>
<text x="159.9" y="87.1">0.47uf</text>
<text x="167.5" y="87.1">0.47uf</text>
<text x="175.2" y="87.1">0.47uf</text>
<text x="182.8" y="87.1">0.47uf</text>
<text x="196.3" y="89.6" transform="rotate(-90 196.3 89.6)">GND</text>
<text x="36.1" y="94.7">GND</text>
<text x="120.4" y="111.1">VCCO_0[2]</text>
<text x="120.4" y="113.7">VCCBATT_0</text>
<text x="135.3" y="113.7">GNDADC_0</text>
<text x="135.5" y="111.1">VCCADC_0</text>
<text x="107.2" y="115" transform="rotate(-90 107.2 115)">GND</text>
<text x="120.4" y="117.5">CFGBVS_0</text>
<text x="137.1" y="118.7">VREFN_0</text>
<text x="137.2" y="116.2">VREFP_0</text>
<text x="162" y="115" transform="rotate(-90 162 115)">GND</text>
<text x="107.2" y="123.9" transform="rotate(-90 107.2 123.9)">GND</text>
<text x="120.4" y="122.6">M1_0</text>
<text x="120.4" y="120">M0_0</text>
<text x="120.4" y="125.1">M2_0</text>
<text x="140.6" y="123.8">VN_0</text>
<text x="140.7" y="121.3">VP_0</text>
<text x="120.4" y="131.4">TDO_0</text>
<text x="120.4" y="128.9">TDI_0</text>
<text x="139.3" y="127.6">DXN_0</text>
<text x="139.4" y="130.2">DXP_0</text>
<text x="160.7" y="131.5" transform="rotate(-90 160.7 131.5)">GND</text>
<text x="90.3" y="137.7">R1</text>
<text x="93.4" y="137.7">4.7K</text>
<text x="120.4" y="136.5">TCK_0</text>
<text x="120.4" y="134">TMS_0</text>
<text x="120.4" y="140.3">PROGRAM_B_0</text>
<text x="120.4" y="142.9">INIT_B_0</text>
<text x="90.3" y="145.3">R2</text>
<text x="93.4" y="145.3">4.7K</text>
<text x="120.4" y="149.2">CCLK_0</text>
<text x="120.4" y="145.4">DONE_0</text>
<text x="90.3" y="150.4">R3</text>
<text x="93.4" y="150.4">4.7K</text>
<text x="125.9" y="155.7">R4</text>
<text x="134.8" y="155.7">D1</text>
<text x="125.5" y="160.7">649</text>
<text x="134.7" y="160.7">BUSY</text>
<text x="143.8" y="159.6" transform="rotate(-90 143.8 159.6)">+3V3</text>
<text x="125.9" y="164.5">R5</text>
<text x="134.8" y="164.5">D2</text>
<text x="125.5" y="169.6">649</text>
<text x="135.5" y="169.6">INIT</text>
<text x="143.8" y="168.5" transform="rotate(-90 143.8 168.5)">+3V3</text>
</g>
</svg>
